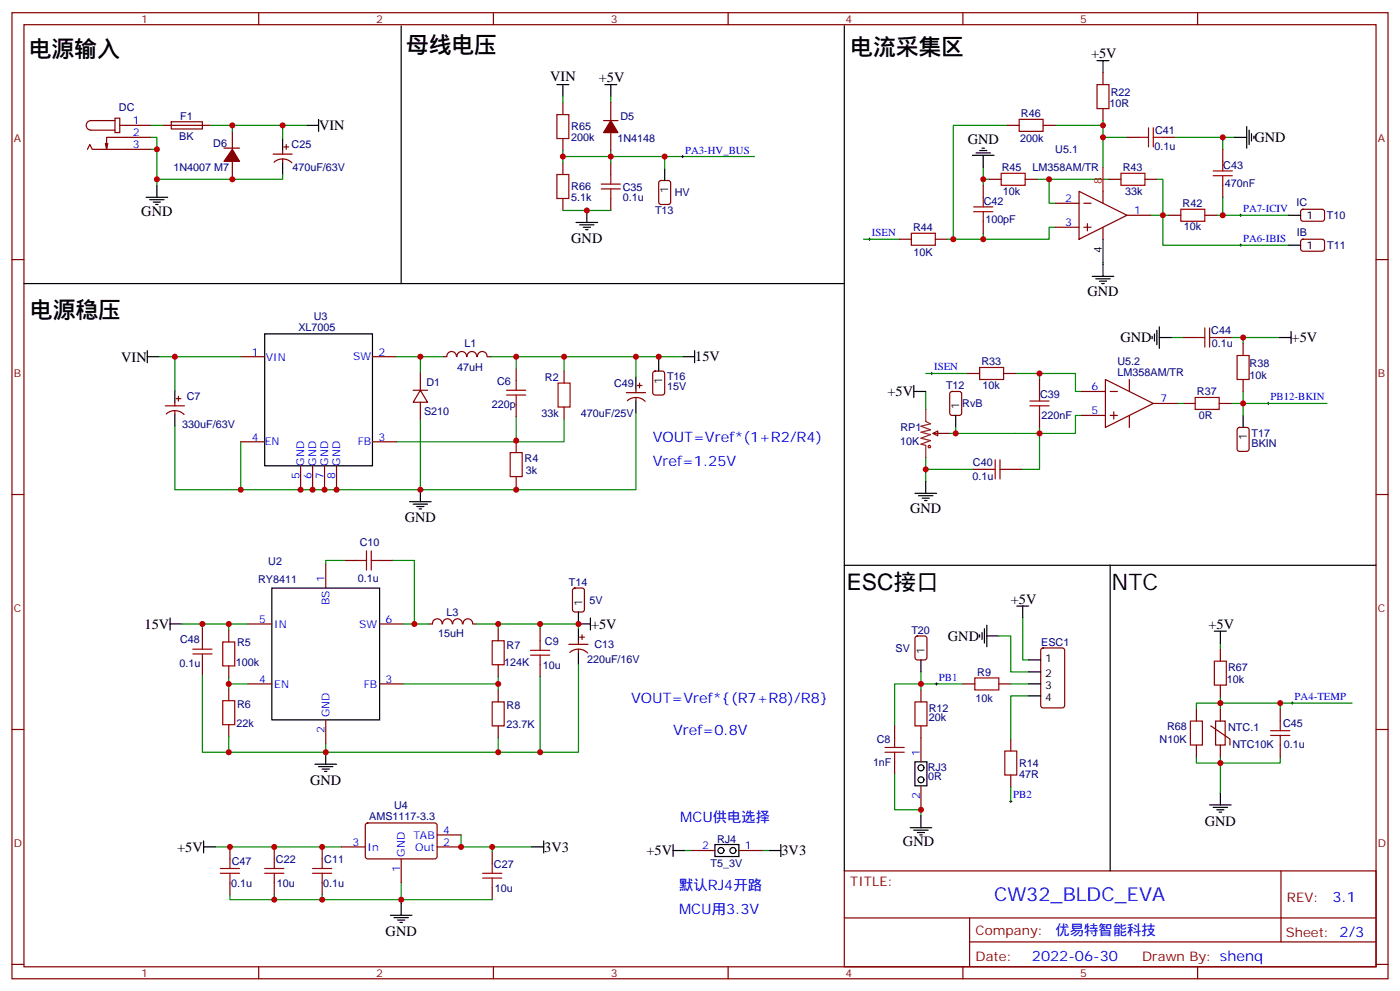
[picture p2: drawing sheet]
<svg xmlns="http://www.w3.org/2000/svg" width="412mm" height="292mm" viewBox="0 0 412 292" stroke-linecap="round" stroke-linejoin="round" font-family="sans-serif">
<g fill="none" stroke="#870000" stroke-width=".35">
<path d="M3.5 3.7h405.4v284.4h-405.4zM7.1 7.3h398.2v277.3h-398.2zM76.2 3.7v3.6M145.3 3.7v3.6M214.5 3.7v3.6M283.6 3.7v3.6M352.8 3.7v3.6M33.9 34.8h1.4v4.2h-1.4zM33.9 35.5h-7.1a1.41 1.41 0 0 0-1.4 1.4 1.41 1.41 0 0 0 1.4 1.4h7.1M35.3 36.9h9.1M48 36.9h14.1M50.5 35.9l9.1-.1v2.1l-9.1 .1z"/>
<path d="M68.4 38.7v5.3M165.8 30.2v3.5M177.8 35.5h4.2M179.9 30.2v5.3M179.9 39v5.3M296.7 36.9h3.5M307.3 36.9h3.5M324.9 21.4v3.5M324.9 32v3.5M25.8 44l.7-1.5 .7 1.5h17.2M31.7 42.2l-.3 1.8M44.4 40.4h-13v3.6l-.4-1.8"/>
<path d="M66 43.6h4.6M68.4 47.5v5.3M80.4 45.4h5.7M80.7 47.7a3.8 3.8 0 0 1 5.3 .2M83.3 44.3v1.1M83.3 46.8v1M83.6 43.3h1.4M84.3 42.5v1.5M165.8 40.8v3.5M165.8 47.8v3.6M165.8 58.4v3.5M179.9 47.8v3.6"/>
<path d="M179.9 58.4v3.5M194.3 53.3l.4-.2h2.1l.7 .5 .1 5.9-.5 .6-2.4 .1-.6-.5-.1-5.9zM289.6 54.5v3.6M291.4 52.8h3.5M302 52.8h3.5M310.8 59.8h7.1M317.9 56.3l14.1 7.1-14.1 7zM319.3 59.8h2.1M324.9 56.3v3.5M326.7 52.8h3.5M332 40.4h3.5M337.3 52.8h3.5"/>
<path d="M342.5 40.4h3.6M360.2 44v3.5M360.2 54.5v3.6M3.5 76.4h3.6M264.9 70.4h3.6M275.5 70.4h3.5M289.6 65.1v3.6M310.8 66.9h7.1M319.3 66.9h2.1M320.3 65.8v2.1M324.9 66.9v3.5M332 63.4h7"/>
<path d="M344.3 63.4h3.5M354.9 63.4h3.5M383.4 61.8l.4-.2 5.9 .1 .5 .6-.1 2.4-.6 .4h-6l-.4-.7v-2.1zM383.4 70.6l.4-.2 5.9 .1 .5 .6-.1 2.4-.6 .4h-6l-.4-.7v-2.1zM405.3 76.4h3.6M348.5 99.3h3.6M359.1 99.3h3.6M48.7 119.5h5.6M51.5 118.4v1.1M51.9 117.3h1.4M52.6 116.6v1.4M70.9 105h7.1"/>
<path d="M109.7 105h7.1M121.7 114.9h4.2M123.8 114.9l2.1 3.5h-4.2zM123.8 109.6v5.3M123.8 118.4v5.3M130.5 105h1.1M131.6 105a1.41 1.41 0 0 1 1.4-1.5 1.41 1.41 0 0 1 1.4 1.5M134.6 105a1.41 1.41 0 0 1 1.4-1.5 1.41 1.41 0 0 1 1.4 1.5M137.6 105a1.41 1.41 0 0 1 1.4-1.5 1.41 1.41 0 0 1 1.4 1.5M140.7 105a1.41 1.41 0 0 1 1.4-1.5 1.41 1.41 0 0 1 1.4 1.5M143.6 105h1M152 108.5v3.5"/>
<path d="M152 119.1v3.5M166.2 109.2v3.5M166.2 119.8v3.5M184.5 115.6h5.6M184.8 118a3.8 3.8 0 0 1 5.2 .1M187.3 114.5v1.1M187.3 117v1M187.7 113.5h1.4M188.4 112.7v1.5M192.5 109.4l.5-.2h2.1l.6 .5 .1 5.9-.5 .6-2.3 .1-.7-.5v-5.9zM280 115.4l.5-.2h2.1l.6 .4 .1 6-.5 .6-2.3 .1-.7-.5v-5.9zM285 109.9h3.6"/>
<path d="M295.6 109.9h3.6M306.2 111.7v3.5M318.6 115.2h7M325.6 111.7l14.1 7-14.1 7.1zM327 115.2h2.1M332.7 111.7v3.5M339.7 118.7h7.1M348.5 118.7h3.6M359.1 118.7h3.6M366.2 101.1v3.5M366.2 111.7v3.5M49 121.8a3.8 3.8 0 0 1 5.2 .2"/>
<path d="M51.5 120.9v1M70.9 130h7.1M88.5 137.1v7M92.1 137.1v7M95.6 137.1v7M99.1 137.1v7M109.7 130h7.1M152 129.7v3.5M274.8 127.6l1.4-.7v1.4zM274.8 127.6h5M286.8 138.1h3.5M297.4 138.1h3.5"/>
<path d="M306.2 122.3v3.5M318.6 122.3h7M327 122.3h2.1M328.1 121.2v2.1M332.7 122.3v3.5M364.7 126l.4-.2h2.1l.7 .4v6l-.4 .6-2.4 .1-.6-.5-.1-5.9zM3.5 145.6h3.6M152 140.3v3.5M405.3 145.6h3.6M96 166v7.1M101.6 165h3.5M112.2 165h3.5"/>
<path d="M168.9 173.3l.4-.2h2.1l.7 .4 .1 5.9-.5 .7h-2.4l-.6-.4-.1-5.9zM59.6 184.7v3.5M59.6 195.3v3.5M67.4 185.4v3.5M67.4 196v3.5M73 183.7h7.1M111.8 183.7h7.1M126.3 183.7h1.1M127.4 183.6a1.41 1.41 0 0 1 1.4-1.5 1.41 1.41 0 0 1 1.4 1.5M130.4 183.6a1.41 1.41 0 0 1 1.4-1.5 1.41 1.41 0 0 1 1.4 1.5M133.4 183.6a1.41 1.41 0 0 1 1.4-1.5 1.41 1.41 0 0 1 1.4 1.5M136.4 183.6a1.41 1.41 0 0 1 1.4-1.5 1.41 1.41 0 0 1 1.4 1.5"/>
<path d="M139.3 183.7h1.1M146.8 185.1v3.5M146.8 195.7v3.5M159.1 185.1v3.5M159.1 195.7v3.5M167.6 189.7h5.6M167.9 192a3.8 3.8 0 0 1 5.2 .2M170.4 188.6v1.1M170.4 191.1v1M170.7 187.5h1.5M171.4 186.8v1.4M269.8 187.4l.4-.2h2.1l.7 .4v5.9l-.4 .7h-2.4l-.6-.4-.1-5.9z"/>
<path d="M306.8 190.9l.5-.2h5.6l.7 .4v16.5l-.4 .7-5.9 .1-.7-.5v-16.5zM359.5 191.1v3.5M3.5 214.7h3.6M67.4 202.7v3.5M67.4 213.3v3.5M73 201.3h7.1M96 211.9v7M111.8 201.3h7.1M146.8 203.1v3.5M146.8 213.6v3.6M263.5 213.6v3.6M271.3 203.1v3.5"/>
<path d="M271.3 213.6v10.6M283.6 201.3h3.6M294.2 201.3h3.5M297.7 217.5v3.6M352.4 208.7v3.5M352.4 219.3v3.5M356.7 213.6l5.6 3.9v1.8M358.1 212.2h2.8v7.1h-2.8zM359.5 201.6v3.6M359.5 208.7v3.5M359.5 219.3v3.5M377.1 208.7v3.5"/>
<path d="M377.1 219.3v3.5M405.3 214.7h3.6M263.5 224.2v3.6M271.3 231.3v7M297.7 228.1v3.5M67.7 249.3v3.5M67.7 259.9v3.5M80.8 249.3v3.5M80.8 259.9v3.5M94.9 249.3v3.5M94.9 259.9v3.5M100.5 249.3h7.1"/>
<path d="M107.8 242.4l.5-.2 20 .1 .5 .6-.1 9.5-.6 .4-20.1-.1-.4-.6v-9.2zM118.2 252.8v7.1M128.8 249.3h7M128.8 245.7h7M145 250.7v3.5M203.6 250.3h7M217.7 250.3h7M248.7 256.3h156.6v28.3h-156.6zM377.3 256.4v20.8M145 261.3v3.5M248.7 270.2h156.5M285.6 277.2h119.6"/>
<path d="M285.6 270.2v14.1M3.5 283.8h3.6M76.2 284.6v3.5M145.3 284.6v3.5M214.5 284.6v3.5M283.6 284.6v3.5M352.8 284.6v3.5M405.3 283.8h3.6"/>
</g>
<g fill="none" stroke="#000" stroke-width=".35">
<path d="M118.2 7.6v75.9M248.7 7.6v248.7M323.1 17.9h3.6M324.9 17.9v3.5M90.3 36.9h3.5M93.8 35.1v3.6M164 24.9h3.6M165.8 24.9v3.5M178.2 24.9h3.5M179.9 24.9v3.5M367.2 37.3v6.3M367.9 38.3v4.2"/>
<path d="M368.7 39.4v2.1M43 58.1h6.4M44.1 58.8h4.2M45.2 59.5h2.1M46.2 54.5v3.6M83.3 40.8v3.5M83.3 47.8v3.6M195.8 49.6v3.5M286.5 45.7h6.3M287.5 45h4.2M288.6 44.3h2.1M289.3 43.6h.7"/>
<path d="M289.6 45.7v3.5M363.7 40.4h3.5M369.4 40.1v.7M45.9 60.2h.7M169.7 65.5h6.3M170.7 66.2h4.3M171.8 66.9h2.1M172.5 67.6h.7M172.9 61.9v3.6M324.9 70.4v7.1M324.9 77.8v3.6M379.6 63.4h3.5"/>
<path d="M379.6 72.2h3.5M7.1 83.5h241.6M78 98.3h31.7v38.8h-31.7zM321.7 81.4h6.4M322.8 82.1h4.2M323.8 82.8h2.2M324.6 83.5h.7M339.4 99v.7M340.1 98.3v2.1M340.8 97.2v4.3M341.5 99.3h3.5M341.5 96.2v6.3"/>
<path d="M376.8 99.3h3.5M380.3 97.6v3.5M43.4 105h3.5M43.4 103.2v3.6M51.5 114.9v3.5M187.3 111v3.5M187.3 118v3.6M194 105.7v3.5M201.1 105h3.5M204.6 103.2v3.6M269.2 115.2h3.5M269.2 113.5v3.5"/>
<path d="M51.5 121.9v3.5M281.5 122.3v3.5M366.2 122.3v3.5M120.6 147.7h6.4M121.7 148.4h4.2M122.8 149.1h2.1M123.5 149.8h.7M123.8 144.1v3.6M269.5 145.2h6.4M270.6 145.9h4.2M271.6 146.6h2.2M272.3 147.3h.7"/>
<path d="M272.7 141.7v3.5M80.1 173.1h31.7v38.8h-31.7zM248.7 166.4h156.6M299.5 178.4h3.5M301.3 178.4v3.5M327 166.4v89.9M50.1 183.7h3.5M50.1 181.9v3.5M170.4 180.1v3.6h3.5M170.4 185.1v3.5M170.4 192.1v3.6M173.9 181.9v3.5"/>
<path d="M271.3 194.2v3.6M288.6 186.8v.7M289.3 186.1v2.1M290 185.1v4.2M290.7 187.2h3.5M290.7 184v6.4M303 194.2h3.6M303 197.8h3.6M357.7 185.8h3.5M359.5 185.8v3.5M303 201.3h3.6M303 204.8h3.6"/>
<path d="M92.8 224.9h6.3M93.8 225.6h4.3M94.9 226.3h2.1M95.6 227h.7M96 221.4v3.5M269.5 224.2h3.5v7.1h-3.5zM356.3 236.9h6.4M357.4 237.6h4.2M358.4 238.3h2.1M359.1 239h.7M359.5 233.4v3.5M60 249.3h3.5"/>
<path d="M60 247.5v3.5M156.6 249.3h3.6M160.2 247.5v3.5M198.3 250.3h3.5M198.3 248.6v3.5M210.6 248.6h7.1v3.5h-7.1zM226.5 250.3h3.5M230 248.6v3.5M268.1 243.6h6.4M269.2 244.3h4.2M270.2 245h2.1M270.9 245.7h.7"/>
<path d="M271.3 240.1v3.5M115 269.4h6.4M116.1 270.1h4.2M117.1 270.8h2.1M117.8 271.5h.7M118.2 265.9v3.5"/>
<circle cx="271.3" cy="229.5" r=".88"/>
<circle cx="271.3" cy="226" r=".88"/>
<circle cx="212.4" cy="250.3" r=".88"/>
<circle cx="215.9" cy="250.3" r=".88"/>
</g>
<g fill="none" stroke="#a10000" stroke-width=".35">
<path d="M164 33.7h3.6v7.1h-3.6zM300.2 35.1h7.1v3.6h-7.1zM323.1 24.9h3.6v7.1h-3.6zM338.3 37.6v5.7M339.7 37.6v5.7M164 51.4h3.6v7h-3.6zM177.1 55.6h5.6M177.1 54.2h5.6M179.9 51.4v2.8M179.9 55.6v2.8M289.6 58.1v2.8M294.9 51h7.1v3.5h-7.1z"/>
<path d="M330.2 51h7.1v3.5h-7.1zM335.5 40.4h2.8M339.7 40.4h2.8M357.4 51.7h5.6M357.4 50.3h5.6M360.2 47.5v2.8M360.2 51.7v2.8M268.5 68.7h7v3.5h-7zM286.8 62.3h5.7M286.8 60.9h5.7M289.6 62.3v2.8M347.8 61.6h7.1v3.5h-7.1z"/>
<path d="M352.1 99.3h2.8M354.9 96.5v5.7M356.3 99.3h2.8M356.3 96.5v5.7M149.2 116.3h5.7M149.2 114.9h5.7M152 112v2.9M152 116.3v2.8M164.4 112.7h3.5v7.1h-3.5zM288.6 108.2h7v3.5h-7zM303.4 119.5h5.6M303.4 118h5.6"/>
<path d="M306.2 115.2v2.8M306.2 119.5v2.8M352.1 117h7v3.5h-7zM364.4 104.6h3.5v7.1h-3.5zM150.3 133.2h3.5v7.1h-3.5zM290.3 138.1h2.9M293.2 135.3v5.7M294.6 135.3v5.7M294.6 138.1h2.8M105.1 165h2.8M107.9 162.1v5.7M109.4 162.1v5.7"/>
<path d="M109.4 165h2.8M56.8 192.5h5.6M56.8 191.1h5.6M59.6 188.2v2.9M59.6 192.5v2.8M65.6 188.9h3.5v7.1h-3.5zM145 188.6h3.5v7.1h-3.5zM156.3 192.8h5.6M156.3 191.4h5.6M159.1 188.6v2.8M159.1 192.8v2.9M287.2 199.5h7v3.6h-7z"/>
<path d="M357.7 194.6h3.5v7h-3.5zM65.6 206.2h3.5v7.1h-3.5zM145 206.6h3.5v7h-3.5zM260.7 220h5.6M263.5 217.2v2.8M269.5 206.6h3.5v7h-3.5zM350.7 212.2h3.5v7.1h-3.5zM374.3 216.5h5.6M374.3 215.1h5.6M377.1 212.2v2.9M377.1 216.5v2.8M260.7 221.4h5.6"/>
<path d="M263.5 221.4v2.8M296 221.1h3.5v7h-3.5zM64.9 257h5.7M64.9 255.6h5.7M67.7 252.8v2.8M67.7 257v2.9M78 257h5.6M78 255.6h5.6M80.8 252.8v2.8M80.8 257v2.9M92.1 257h5.6M92.1 255.6h5.6"/>
<path d="M94.9 252.8v2.8M94.9 257v2.9M142.2 258.4h5.6M142.2 257h5.6M145 254.2v2.8M145 258.4v2.9"/>
<circle cx="273.8" cy="131.4" r=".35"/>
</g>
<g fill="none" stroke="#008700" stroke-width=".35">
<path d="M44.4 36.9h3.6M62.1 36.9h28.2M68.4 36.9v1.8M83.3 36.9v3.9M165.8 28.4v1.8M179.9 28.4v1.8M296.7 36.9h-15.9v33.5M310.8 36.9h14.1M324.9 35.5v13.7M44.4 40.4h1.8v3.6h-1.8M46.2 44v10.5M83.3 51.4v1.4h-37.1"/>
<path d="M165.8 46.1h14.1v1.7M165.8 44.3v3.5M179.9 44.3v1.8h42.3M195.8 46.1v3.5M289.6 49.2v3.6M291.4 52.8h-1.8v1.7M305.5 52.8h3.5M324.9 40.4h7.1M326.7 52.8h-17.7v7h1.8M340.8 52.8h1.7v10.6h1.8M346.1 40.4h14.1v3.6M360.2 40.4h3.5"/>
<path d="M360.2 58.1v5.3M165.8 61.9h14.1M254.4 70.4h10.5M289.6 68.7v1.7M310.8 66.9h-1.8v3.5h-30M324.9 77.5v.3M339 63.4h3.5v8.8h37.1M358.4 63.4h21.2M345 99.3h3.5M362.7 99.3h3.5M376.8 99.3h-10.6v1.8M46.9 105h4.6"/>
<path d="M70.9 105h-19.4v9.9M116.8 105h7v4.6M123.8 105h6.7M144.6 105h7.4v3.5M152 105h14.2v4.2M166.2 105h21.1v6M187.3 105h13.8M194 105v.7M272.7 115.2v5.3M272.7 109.9h12.3M299.2 109.9h7M306.2 111.7v-1.8h10.6v5.3h1.8"/>
<path d="M346.8 118.7h1.7M366.2 115.2v3.5h-3.5M390.9 118.7h-24.7v3.6M51.5 125.4v18.7h19.4M70.9 130v14.1h81.1v-.3M123.8 123.7v20.4M152 122.6v7.4h-35.2M166.2 123.3v6.7h-14.2v-.3M187.3 121.6v22.5h-35.3M272.7 134.6v7.1M272.7 138.1h14.1M279.8 127.6h26.4v10.5h-5.3"/>
<path d="M281.5 125.8v1.8M318.6 122.3h-1.8v5.3h-10.6v-1.8M101.6 165h-5.6v1M115.7 165h6.4v18.7h-3.2M53.6 183.7h19.4M59.6 198.8v22.6h36.4v-2.5M59.6 183.7v1M67.4 183.7v1.7M67.4 199.5v3.2M122.1 183.7h4.2M140.4 183.7h6.4v1.4M146.8 199.2v2.1h-27.9"/>
<path d="M146.8 183.7h12.3v1.4M159.1 183.7h11.3v1.4M159.1 199.2v22.2h-12.3M170.4 195.7v25.7h-11.3M271.3 197.8v5.3M294.2 187.2h3.5v10.6h5.3M301.3 181.9v12.3h1.7M359.5 189.3v1.8M67.4 201.3h5.6M67.4 216.8v4.6M146.8 217.2v4.2h-50.8M146.8 201.3v1.8"/>
<path d="M283.6 201.3h-20.1v12.3M297.7 201.3h5.3M303 204.8h-5.3v12.7M359.5 205.2v3.5M377.1 206.9v1.8M398.3 206.9h-45.9v1.8M263.5 227.8v10.5h7.8v1.8M297.7 231.6v4.3M352.4 222.8v1.8h7.1v-1.8M377.1 222.8v1.8h-17.6v8.8M63.5 249.3h37M118.2 259.9v6"/>
<path d="M135.8 245.7v3.6h20.8M145 249.3v1.4M201.8 250.3h1.8M224.7 250.3h1.8M67.7 263.4v1.4h77.3M80.8 263.4v1.4M94.9 263.4v1.4"/>
</g>
<g fill="none" stroke="#000" stroke-width=".29">
<path d="M200.7 46.1h.7M201.1 45.7v.7M255.8 70.4h.7M256.1 70.1v.7M365.1 72.2h.7M365.1 63.4h.7M365.5 63v.7M365.5 71.8v.7M274.1 109.9h.7M274.5 109.6v.7M373.2 118.7h.7M373.6 118.4v.7"/>
<path d="M275.5 201.3h.7M275.9 200.9v.7M380.3 206.9h.7M380.6 206.6v.7M297.4 235.9h.7M297.7 235.5v.7"/>
</g>
<g fill="#870000" stroke="#870000" stroke-width=".35">
<path d="M179.9 35.5l2.1 3.5h-4.2z"/>
<path d="M68.4 44l2.2 3.5h-4.6z"/>
</g>
<path d="M272.7 120.5v3.5l1.4 .7-2.8 .7 2.8 1.1-2.8 .7 2.8 .7-2.8 1.1 2.8 .7-2.8 1 1.4 .4v3.5" fill="none" stroke="#8c2424" stroke-width=".35"/>
<path d="M324.9 49.2v7.1" fill="none" stroke="#f00" stroke-width=".35"/>
<g fill="#c00">
<circle cx="46.2" cy="44" r=".88"/>
<circle cx="165.8" cy="46.1" r=".88"/>
<circle cx="179.9" cy="46.1" r=".88"/>
<circle cx="272.7" cy="138.1" r=".88"/>
<circle cx="280.8" cy="70.4" r=".88"/>
<circle cx="324.9" cy="36.9" r=".88"/>
<circle cx="289.6" cy="52.8" r=".88"/>
<circle cx="360.2" cy="40.4" r=".88"/>
<circle cx="360.2" cy="63.4" r=".88"/>
<circle cx="324.9" cy="40.4" r=".88"/>
<circle cx="289.6" cy="70.4" r=".88"/>
<circle cx="309" cy="52.8" r=".88"/>
<circle cx="342.5" cy="63.4" r=".88"/>
<circle cx="366.2" cy="118.7" r=".88"/>
<circle cx="306.2" cy="109.9" r=".88"/>
<circle cx="306.2" cy="127.6" r=".88"/>
<circle cx="366.2" cy="99.3" r=".88"/>
<circle cx="281.5" cy="127.6" r=".88"/>
<circle cx="83.3" cy="36.9" r=".88"/>
<circle cx="195.8" cy="46.1" r=".88"/>
<circle cx="172.9" cy="61.9" r=".88"/>
<circle cx="46.2" cy="52.8" r=".88"/>
<circle cx="123.8" cy="144.1" r=".88"/>
<circle cx="152" cy="144.1" r=".88"/>
<circle cx="70.9" cy="144.1" r=".88"/>
<circle cx="118.2" cy="264.8" r=".88"/>
<circle cx="135.8" cy="249.3" r=".88"/>
<circle cx="145" cy="249.3" r=".88"/>
<circle cx="94.9" cy="249.3" r=".88"/>
<circle cx="80.8" cy="249.3" r=".88"/>
<circle cx="67.7" cy="249.3" r=".88"/>
<circle cx="80.8" cy="264.8" r=".88"/>
<circle cx="94.9" cy="264.8" r=".88"/>
<circle cx="271.3" cy="201.3" r=".88"/>
<circle cx="271.3" cy="238.3" r=".88"/>
<circle cx="377.1" cy="206.9" r=".88"/>
<circle cx="359.5" cy="224.6" r=".88"/>
<circle cx="359.5" cy="206.9" r=".88"/>
<circle cx="88.5" cy="144.1" r=".88"/>
<circle cx="92.1" cy="144.1" r=".88"/>
<circle cx="95.6" cy="144.1" r=".88"/>
<circle cx="99.1" cy="144.1" r=".88"/>
<circle cx="152" cy="129.7" r=".88"/>
<circle cx="123.8" cy="105" r=".88"/>
<circle cx="152" cy="105" r=".88"/>
<circle cx="166.2" cy="105" r=".88"/>
<circle cx="187.3" cy="105" r=".88"/>
<circle cx="194" cy="105" r=".88"/>
<circle cx="51.5" cy="105" r=".88"/>
<circle cx="122.1" cy="183.7" r=".88"/>
<circle cx="146.8" cy="201.3" r=".88"/>
<circle cx="59.6" cy="183.7" r=".88"/>
<circle cx="67.4" cy="201.3" r=".88"/>
<circle cx="67.4" cy="183.7" r=".88"/>
<circle cx="146.8" cy="183.7" r=".88"/>
<circle cx="159.1" cy="183.7" r=".88"/>
<circle cx="170.4" cy="183.7" r=".88"/>
<circle cx="67.4" cy="221.4" r=".88"/>
<circle cx="96" cy="221.4" r=".88"/>
<circle cx="146.8" cy="221.4" r=".88"/>
<circle cx="159.1" cy="221.4" r=".88"/>
<circle cx="68.4" cy="52.8" r=".88"/>
<circle cx="68.4" cy="36.9" r=".88"/>
</g>
<g font-size="6.7">
<text x="8.5" y="16.8">电源输入</text>
<text x="119.6" y="15.7">母线电压</text>
<text x="250.5" y="16.1">电流采集区</text>
<text x="8.8" y="93.7">电源稳压</text>
<text x="249.4" y="173.8">ESC接口</text>
<text x="327.4" y="173.8">NTC</text>
</g>
<text font-size="5.6" fill="#00f" x="292.8" y="265.1">CW32_BLDC_EVA</text>
<g font-size="4.2">
<text x="321.4" y="17.1">+5V</text>
<text x="162.1" y="23.8">VIN</text>
<text x="176.4" y="24.2">+5V</text>
<text x="94" y="38.3">VIN</text>
<text x="369.5" y="41.9">GND</text>
<text x="285" y="42.5">GND</text>
<text x="41.6" y="63.7">GND</text>
<text x="168.3" y="71.6">GND</text>
<text x="320.3" y="87">GND</text>
<text x="330" y="100.8">GND</text>
<text x="380.5" y="100.8">+5V</text>
<text x="35.7" y="106.4">VIN</text>
<text x="204.8" y="106.4">15V</text>
<text x="261.4" y="116.6">+5V</text>
<text x="119.2" y="153.7">GND</text>
<text x="268.1" y="150.8">GND</text>
<text x="297.7" y="177.7">+5V</text>
<text x="42.6" y="185.1">15V</text>
<text x="174.1" y="185.1">+5V</text>
<text x="356" y="185.1">+5V</text>
<text x="279.2" y="188.6">GND</text>
<text x="91.4" y="231">GND</text>
<text x="354.9" y="243">GND</text>
<text x="52.2" y="250.8">+5V</text>
<text x="160.3" y="250.7">3V3</text>
<text x="190.4" y="251.7">+5V</text>
<text x="230.2" y="251.7">3V3</text>
<text x="266" y="248.9">GND</text>
<text x="113.6" y="275.4">GND</text>
</g>
<g font-size="4.2" fill="#00f">
<text x="192.3" y="130">VOUT=Vref*(1+R2/R4)</text>
<text x="192.3" y="137.1">Vref=1.25V</text>
<text x="185.9" y="206.9">VOUT=Vref*{(R7+R8)/R8}</text>
<text x="198.3" y="216.5">Vref=0.8V</text>
<text x="200.4" y="241.9">MCU供电选择</text>
<text x="200" y="262">默认RJ4开路</text>
<text x="200" y="269">MCU用3.3V</text>
<text x="392.5" y="265.6">3.1</text>
<text x="310.9" y="275.2">优易特智能科技</text>
<text x="304" y="283">2022-06-30</text>
</g>
<g font-size="3.9" fill="#800">
<text x="250.5" y="260.9">TITLE:</text>
<text x="379.1" y="265.6">REV:</text>
<text x="287.4" y="275.1">Company:</text>
<text x="378.7" y="275.7">Sheet: 2/3</text>
<text x="287.4" y="282.8">Date:</text>
<text x="336.4" y="282.9">Drawn By: shenq</text>
</g>
<g font-size="3.2" fill="#800">
<text x="41.6" y="6.7">1</text>
<text x="110.8" y="6.7">2</text>
<text x="179.9" y="6.7">3</text>
<text x="249.1" y="6.7">4</text>
<text x="318.2" y="6.7">5</text>
<text x="4.1" y="41.8">A</text>
<text x="405.9" y="41.8">A</text>
<text x="4.1" y="111">B</text>
<text x="405.9" y="111">B</text>
<text x="4.1" y="180.1">C</text>
<text x="405.9" y="180.1">C</text>
<text x="4.1" y="249.3">D</text>
<text x="405.9" y="249.3">D</text>
<text x="41.6" y="287.5">1</text>
<text x="110.8" y="287.5">2</text>
<text x="179.9" y="287.5">3</text>
<text x="249.1" y="287.5">4</text>
<text x="318.2" y="287.5">5</text>
</g>
<g font-size="3.2" fill="#000080">
<text x="327.2" y="28.2">R22</text>
<text x="35" y="32.8">DC</text>
<text x="53.1" y="35.2">F1</text>
<text x="182.8" y="35.2">D5</text>
<text x="300.7" y="34.5">R46</text>
<text x="326.8" y="31.3">10R</text>
<text x="52.8" y="41.2">BK</text>
<text x="168.3" y="41.6">200k</text>
<text x="168.3" y="38.4">R65</text>
<text x="181.9" y="41.9">1N4148</text>
<text x="300.5" y="41.9">200k</text>
<text x="340.2" y="39.5">C41</text>
<text x="62.8" y="43.3">D6</text>
<text x="85.9" y="43.7">C25</text>
<text x="310.9" y="45.1">U5.1</text>
<text x="340" y="44">0.1u</text>
<text x="51.1" y="50.4">1N4007 M7</text>
<text x="86.1" y="50.4">470uF/63V</text>
<text x="295.1" y="50.4">R45</text>
<text x="304.2" y="50.4">LM358AM/TR</text>
<text x="330.7" y="50.4">R43</text>
<text x="360.3" y="49.7">C43</text>
<text x="168.3" y="59.2">5.1k</text>
<text x="168.3" y="56">R66</text>
<text x="183.4" y="59.2">0.1u</text>
<text x="183.4" y="56.1">C35</text>
<text x="198.8" y="57.8">HV</text>
<text x="295.4" y="57.5">10k</text>
<text x="331.4" y="57.4">33k</text>
<text x="360.8" y="55">470nF</text>
<text x="193" y="63.1">T13</text>
<text x="289.8" y="60.3">C42</text>
<text x="290.3" y="65.6">100pF</text>
<text x="348.4" y="61">R42</text>
<text x="381.9" y="60.5">IC</text>
<text x="390.9" y="64.5">T10</text>
<text x="269" y="68">R44</text>
<text x="348.7" y="67.7">10k</text>
<text x="382" y="69.4">IB</text>
<text x="269" y="75.4">10K</text>
<text x="391" y="73.3">T11</text>
<text x="92.4" y="94.1">U3</text>
<text x="87.9" y="97.3">XL7005</text>
<text x="356.8" y="98.4">C44</text>
<text x="136.8" y="102.3">L1</text>
<text x="289.1" y="107.5">R33</text>
<text x="329.2" y="107.5">U5.2</text>
<text x="357" y="102.2">0.1u</text>
<text x="368.1" y="107.9">R38</text>
<text x="125.6" y="113.5">D1</text>
<text x="134.7" y="109.3">47uH</text>
<text x="146.4" y="113.2">C6</text>
<text x="160.5" y="112.1">R2</text>
<text x="180.9" y="113.9">C49</text>
<text x="196.5" y="111.8">T16</text>
<text x="329.2" y="110.6">LM358AM/TR</text>
<text x="368.1" y="111.4">10k</text>
<text x="55" y="117.8">C7</text>
<text x="196.5" y="114.9">15V</text>
<text x="278.7" y="114.6">T12</text>
<text x="283.5" y="119.9">RvB</text>
<text x="289.4" y="114.6">10k</text>
<text x="306.4" y="117.1">C39</text>
<text x="352.6" y="116.4">R37</text>
<text x="53.7" y="125.9">330uF/63V</text>
<text x="124.9" y="122">S210</text>
<text x="144.9" y="120.2">220p</text>
<text x="159.5" y="122.7">33k</text>
<text x="171.1" y="122.7">470uF/25V</text>
<text x="306.8" y="123.4">220nF</text>
<text x="353.1" y="123.4">0R</text>
<text x="265.2" y="130.8">10K</text>
<text x="265.3" y="126.9">RP1</text>
<text x="368.7" y="131.6">BKIN</text>
<text x="368.7" y="128.5">T17</text>
<text x="154.5" y="136.1">R4</text>
<text x="286.6" y="137.2">C40</text>
<text x="154.9" y="139.6">3k</text>
<text x="286.4" y="141.4">0.1u</text>
<text x="106" y="160.8">C10</text>
<text x="79" y="166.2">U2</text>
<text x="76" y="171.5">RY8411</text>
<text x="105.5" y="171.4">0.1u</text>
<text x="167.6" y="172.4">T14</text>
<text x="173.7" y="177.7">5V</text>
<text x="131.5" y="181.3">L3</text>
<text x="53.1" y="189.4">C48</text>
<text x="69.9" y="190.1">R5</text>
<text x="129.1" y="187.6">15uH</text>
<text x="149.2" y="191.2">R7</text>
<text x="160.5" y="189.7">C9</text>
<text x="175.1" y="190.8">C13</text>
<text x="263.8" y="191.9">SV</text>
<text x="268.5" y="186.6">T20</text>
<text x="306.7" y="190.1">ESC1</text>
<text x="52.9" y="196.4">0.1u</text>
<text x="69.4" y="196.1">100k</text>
<text x="148.5" y="196.1">124K</text>
<text x="159.9" y="196.8">10u</text>
<text x="172.9" y="195">220uF/16V</text>
<text x="361.8" y="197.5">R67</text>
<text x="287.9" y="198.9">R9</text>
<text x="361.4" y="201">10k</text>
<text x="69.9" y="208.4">R6</text>
<text x="149.2" y="208.8">R8</text>
<text x="273.6" y="209.5">R12</text>
<text x="287.3" y="206.7">10k</text>
<text x="69.6" y="214.1">22k</text>
<text x="149.2" y="214.4">23.7K</text>
<text x="273.6" y="212.3">20k</text>
<text x="343.8" y="214.8">R68</text>
<text x="361.8" y="215.3">NTC.1</text>
<text x="378" y="214.1">C45</text>
<text x="258.2" y="218.7">C8</text>
<text x="341.6" y="218.7">N10K</text>
<text x="363" y="220.1">NTC10K</text>
<text x="378.1" y="220.1">0.1u</text>
<text x="257.2" y="225.4">1nF</text>
<text x="273.3" y="226.8">RJ3</text>
<text x="300.2" y="225.7">R14</text>
<text x="273.4" y="229.6">0R</text>
<text x="300.2" y="228.9">47R</text>
<text x="116.1" y="238">U4</text>
<text x="108.8" y="241.3">AMS1117-3.3</text>
<text x="211.2" y="248">RJ4</text>
<text x="68.2" y="254.7">C47</text>
<text x="81.3" y="254">C22</text>
<text x="95.5" y="254">C11</text>
<text x="145.5" y="255.4">C27</text>
<text x="209.3" y="255">T5_3V</text>
<text x="68.1" y="261">0.1u</text>
<text x="81.6" y="261">10u</text>
<text x="95.2" y="261">0.1u</text>
<text x="145.8" y="262.4">10u</text>
</g>
<g font-size="3.2" fill="#00f">
<text x="39.2" y="36.5">1</text>
<text x="39.2" y="40.1">2</text>
<text x="39.2" y="43.6">3</text>
<text x="201.8" y="45.2">PA3-HV_BUS</text>
<text x="313.7" y="59.5">2</text>
<text x="334.1" y="63">1</text>
<text x="366.2" y="62.5">PA7-ICIV</text>
<text x="256.8" y="69.5">ISEN</text>
<text x="313.7" y="66.5">3</text>
<text x="366.2" y="71.3">PA6-IBIS</text>
<text x="74.2" y="104.6">1</text>
<text x="78.3" y="106.4">VIN</text>
<text x="104.1" y="106">SW</text>
<text x="111.5" y="104.6">2</text>
<text x="275.2" y="109">ISEN</text>
<text x="321.5" y="114.9">6</text>
<text x="341.8" y="118.4">7</text>
<text x="374.3" y="117.9">PB12-BKIN</text>
<text x="321.5" y="121.9">5</text>
<text x="74.2" y="129.7">4</text>
<text x="78" y="131.1">EN</text>
<text x="105.4" y="131.1">FB</text>
<text x="111.5" y="129.7">3</text>
<text x="89.6" y="137.1" transform="rotate(-90 89.6 137.1)">GND</text>
<text x="93.1" y="137.1" transform="rotate(-90 93.1 137.1)">GND</text>
<text x="96.7" y="137.1" transform="rotate(-90 96.7 137.1)">GND</text>
<text x="100.2" y="137.1" transform="rotate(-90 100.2 137.1)">GND</text>
<text x="88.2" y="140.9" transform="rotate(-90 88.2 140.9)">5</text>
<text x="91.7" y="140.9" transform="rotate(-90 91.7 140.9)">6</text>
<text x="95.2" y="140.9" transform="rotate(-90 95.2 140.9)">7</text>
<text x="98.8" y="140.9" transform="rotate(-90 98.8 140.9)">8</text>
<text x="95.6" y="171.3" transform="rotate(-90 95.6 171.3)">1</text>
<text x="97" y="178.1" transform="rotate(-90 97 178.1)">BS</text>
<text x="76.3" y="183.3">5</text>
<text x="80.8" y="184.7">IN</text>
<text x="105.8" y="184.7">SW</text>
<text x="113.6" y="183.3">6</text>
<text x="76.3" y="200.9">4</text>
<text x="80.8" y="202.4">EN</text>
<text x="107.1" y="202.4">FB</text>
<text x="113.6" y="200.9">3</text>
<text x="276.6" y="200.4">PB1</text>
<text x="381.4" y="206.1">PA4-TEMP</text>
<text x="95.6" y="215.7" transform="rotate(-90 95.6 215.7)">2</text>
<text x="97" y="211.2" transform="rotate(-90 97 211.2)">GND</text>
<text x="270.9" y="222.5" transform="rotate(-90 270.9 222.5)">1</text>
<text x="270.9" y="235.1" transform="rotate(-90 270.9 235.1)">2</text>
<text x="298.4" y="235">PB2</text>
<text x="130.5" y="245.4">4</text>
<text x="103.8" y="248.9">3</text>
<text x="108.3" y="250.3">In</text>
<text x="121.8" y="246.8">TAB</text>
<text x="122.3" y="250.3">Out</text>
<text x="130.5" y="248.9">2</text>
<text x="206.8" y="250">2</text>
<text x="219.4" y="250">1</text>
<text x="117.8" y="256.6" transform="rotate(-90 117.8 256.6)">1</text>
<text x="119.2" y="252.1" transform="rotate(-90 119.2 252.1)">GND</text>
</g>
<g font-size="3.2">
<text x="196.8" y="56.9" transform="rotate(-90 196.8 56.9)">1</text>
<text x="384.9" y="64.4">1</text>
<text x="324.6" y="74.5" transform="rotate(-90 324.6 74.5)">4</text>
<text x="384.9" y="73.2">1</text>
<text x="195.1" y="113" transform="rotate(-90 195.1 113)">1</text>
<text x="282.6" y="120.5" transform="rotate(-90 282.6 120.5)">1</text>
<text x="367.2" y="129.6" transform="rotate(-90 367.2 129.6)">1</text>
<text x="171.4" y="178.4" transform="rotate(-90 171.4 178.4)">1</text>
<text x="272.3" y="192.5" transform="rotate(-90 272.3 192.5)">1</text>
<text x="307.9" y="194.9">1</text>
<text x="307.9" y="199.2">2</text>
<text x="307.9" y="202.7">3</text>
<text x="307.9" y="206.2">4</text>
</g>
<text font-size="3.2" fill="#f00" x="324.6" y="54.2" transform="rotate(-90 324.6 54.2)">8</text>
</svg>
